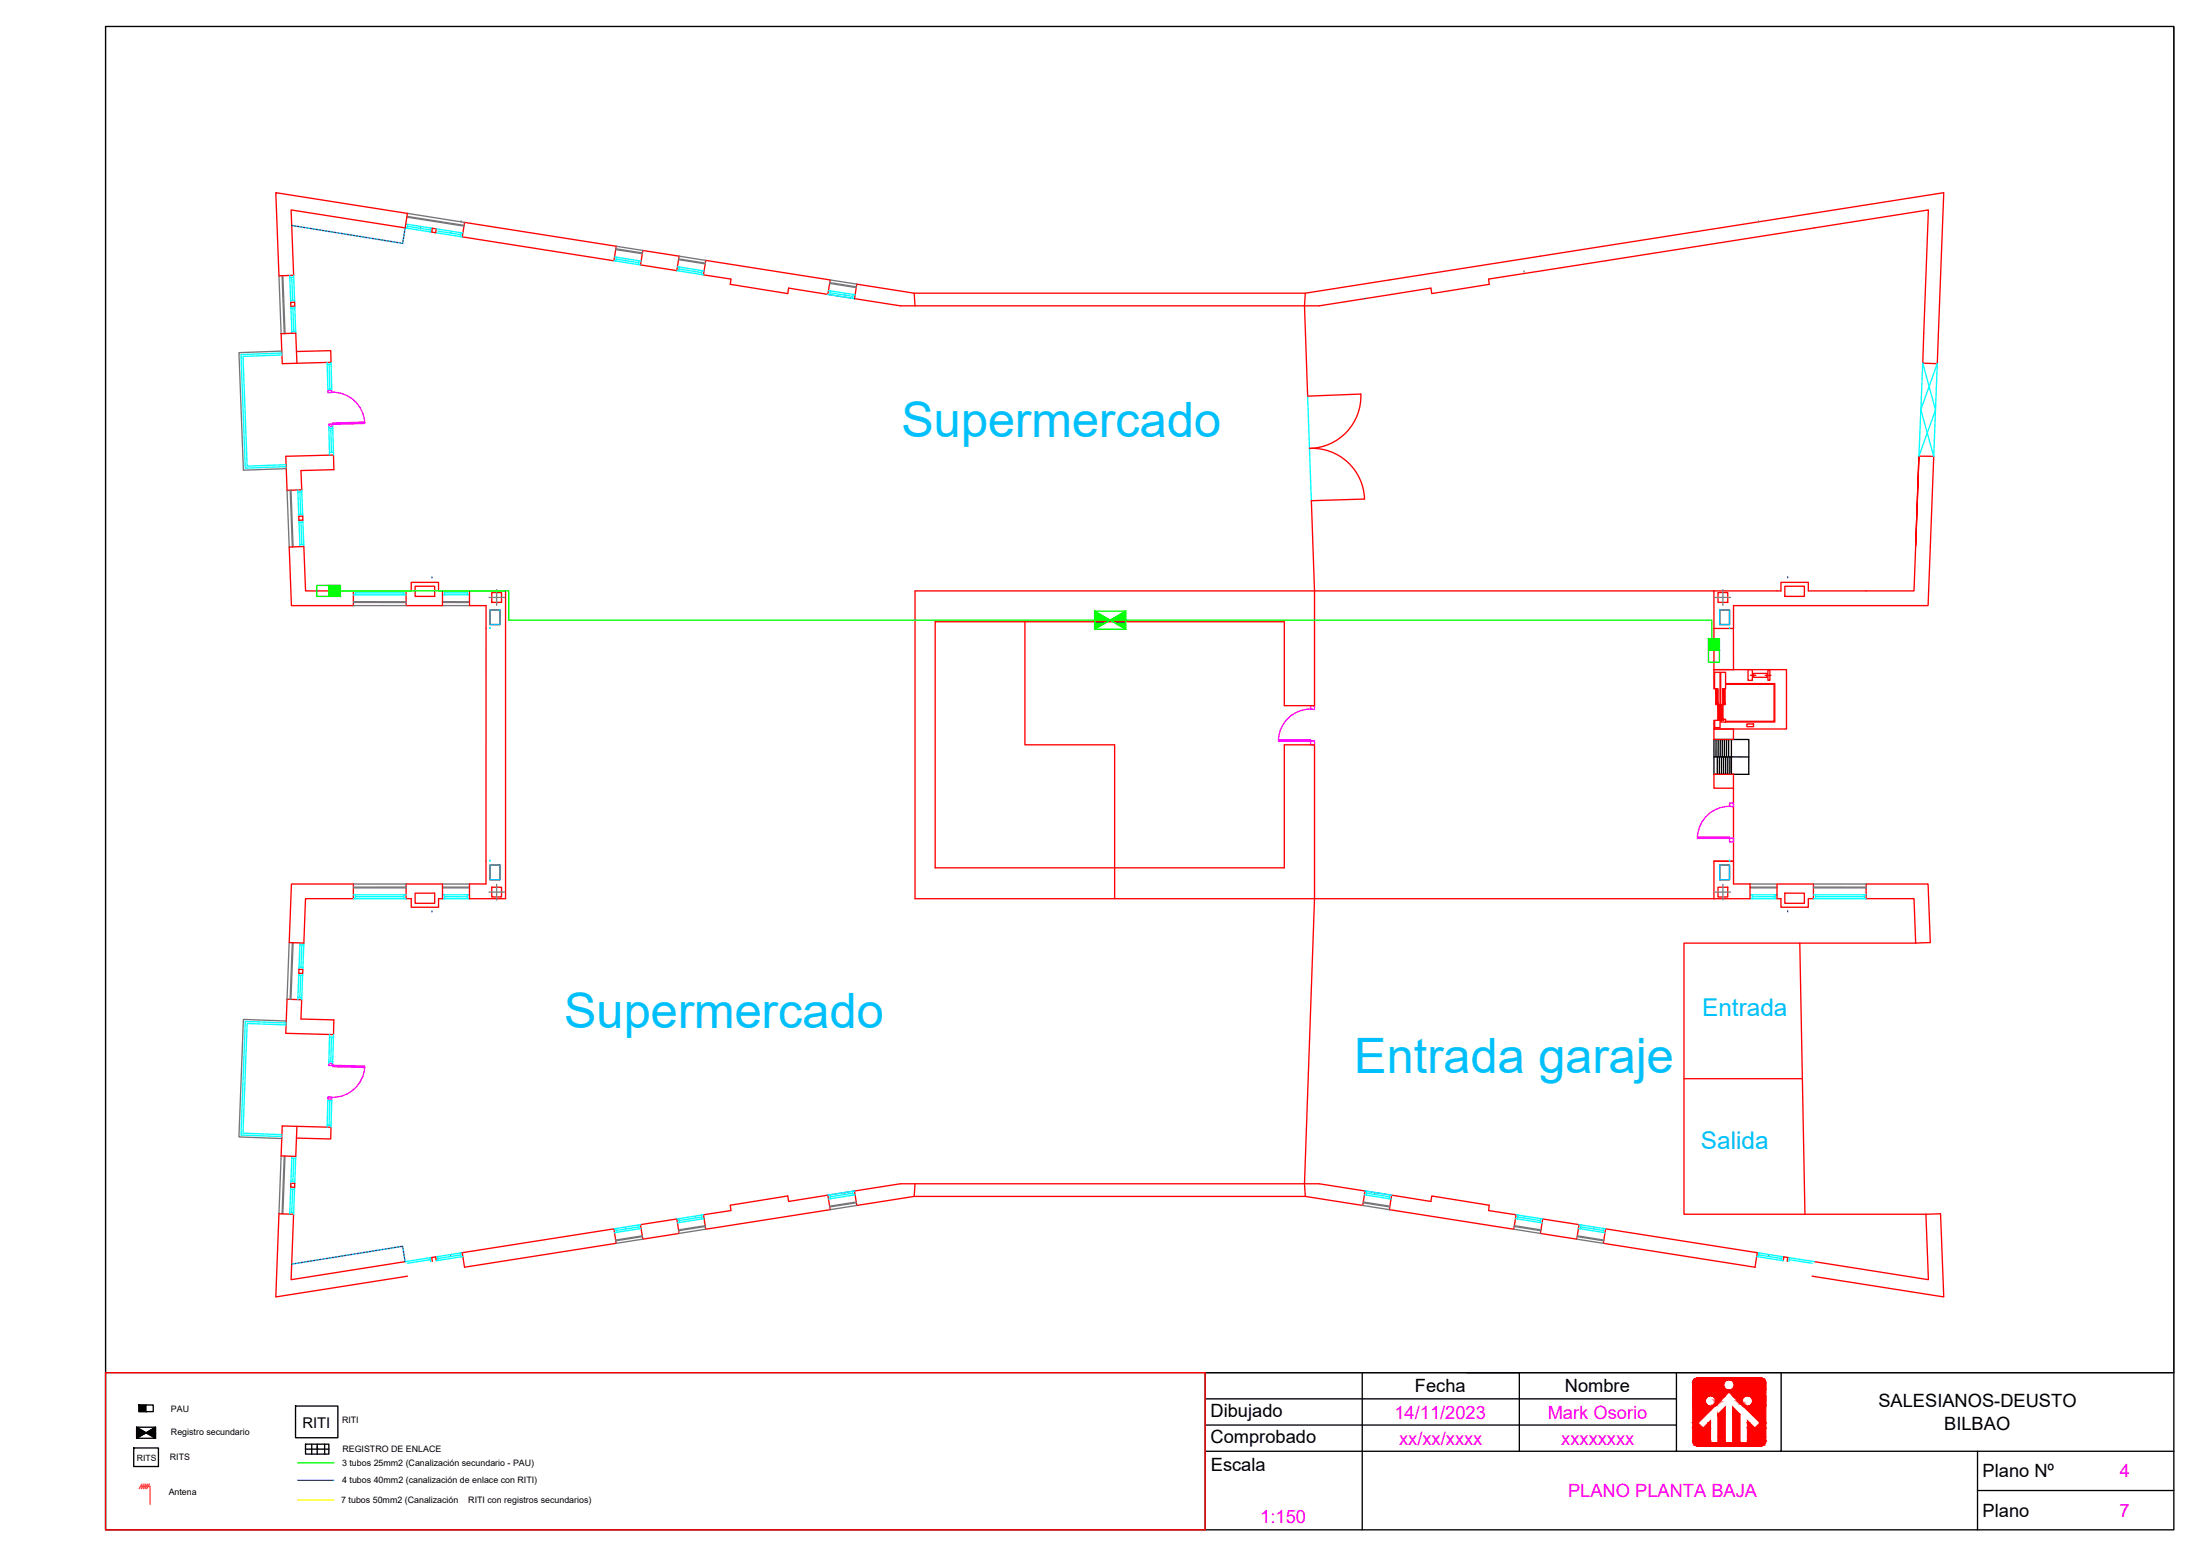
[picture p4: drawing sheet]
<svg xmlns="http://www.w3.org/2000/svg" width="420mm" height="297mm" viewBox="0 0 420 297" stroke-linecap="round" stroke-linejoin="round" font-family="sans-serif">
<!-- layer: edificio 2|Telecomunicaciones -->
<g fill="#0f0" stroke="#0f0" stroke-width=".19">
<path d="M209 116.6l3 1.8h-3z"/>
<path d="M212 118.4l3-1.8v1.8z"/>
<path d="M209 118.7h2.5l-2.5 1.4z"/>
<path d="M212 118.4h3v.3z"/>
<path d="M212 118.4l.5 .3h2.5zM212.5 118.7h2.5v1.4z"/>
<path d="M209 118.4l2.5 .3 .5-.3zM209 118.4l2.5 .3h-2.5z"/>
<path d="M62.7 111.8l2.3 2.1v-2.1zM62.7 111.8l2.3 2.1h-2.3z"/>
<path d="M326.3 121.9l2.1 2.3v-2.3zM326.3 121.9l2.1 2.3h-2.1z"/>
</g>
<!-- layer: edificio 2|1. MURO -->
<g fill="none" stroke="#f00" stroke-width=".25">
<path d="M52.7 36.8l25.1 3.9-.4 2.8-21.8-3.4 .5 12.5-2.8 .1zM55.5 57.7h.8v.7l-.7 .1zM82.6 43.6l.7 .1-.1 .7-.7-.1zM88.7 42.4l29 4.6-.5 2.8-28.9-4.6zM122.8 47.8l6.9 1.1-.4 2.8-7-1.1zM134.8 49.7l23.7 3.7-.4 2.8-7.5-1.2-.1 1-11-1.7 .1-1-5.3-.8zM174.6 56h74.7M174.8 58.4l-.2-2.4-11-1.8-.4 2.8 8.7 1.4h80l21.4-3.4 .1 1 11-1.7-.1-1 84-13.2-1.1 29.2 2.8 .1 1.2-32.6-121.9 19.2-.2 2.4 .6 17.2M56.6 67.1l6.6-.2v2.3l-9.3 .2-.2-5.7 2.8-.1 .2 5.7M259.9 75.2a10 10 0 0 1-9.8 10.4 10 10 0 0 1 10.5 9.7l-10.2 .3 .6 17.2v21.9h-5.7v-16h-66.7v47h66.7v-23.5h5.7v29.4M259.9 75.2l-10.2 .4M57.1 98.6l.7-.1v.8h-.7z"/>
<path d="M57.6 93.5l-.1-3.7 6.3-.1-.1-2.8-9.1 .2 .2 6.5 2.8-.1M366.5 87.1l-.6 17.2 .6-17.2M366.5 87.1h2.8l-1.1 28.5h-37.1v4.4M55.2 104.4l2.8-.1 .4 8.5h9.1v2.8h-11.8zM78.5 111.2h5.3v1.6h.7v2.8h-6.9v-2.8h.9zM79.3 111.9h3.7v2h-3.7zM89.7 112.8h6.9v58.8h-6.9v-2.9h3.1v-53.1h-3.1zM93.6 116.4h1.9v2.8h-1.9zM195.7 118.7v23.5h17.2v29.4M327.3 120h3.7M327.3 112.8v15h3.8l-.1-7.8M328.4 116.4h1.9v2.8h-1.9z"/>
<path d="M340.9 111.9h3.7v2h-3.7zM365.9 104.3l-.4 8.5h-20.1v-1.6h-5.3v1.6h-165.3v58.8h76.2M327.3 139.2h3.8v2h-3.8zM331.1 150.5h-3.8v-2.7h3.8v20.9h3.1v2.9h-83.2M55.7 168.8h11.8v2.8h-9.2l-.3 8.4-2.8-.1zM77.6 168.8h6.9v2.8h-.7v1.6h-5.3v-1.6h-.9zM79.3 170.5h3.7v1.9h-3.7zM93.6 165.1h1.9v2.8h-1.9zM251 171.6l-1.9 54.4 .2 2.4 11 1.7 .4-2.7-8.8-1.4h-80l-8.7 1.4 .4 2.7 11-1.7 .2-2.4M328.4 165.1h1.9v2.8h-1.9zM331 164.4h-3.7v7.2M339.4 168.8h6.9v2.8h-.9v1.6h-5.3v-1.6h-.7z"/>
<path d="M340.9 170.5h3.7v1.9h-3.7zM356.4 168.8h11.8l.4 11.1-2.7 .1-.4-8.4h-9.1zM54.8 190.8l2.8 .1-.1 3.6 6.3 .2-.1 2.8-9.1-.2zM57.1 185l.7 .1v.7h-.7zM343.7 180l1 51.8M365.9 180h-44.3v51.8h46.2M56.7 215l-.2 5.8-2.8-.1 .2-5.8 9.3 .3v2.2l-6.6-.1M321.6 205.9h22.6M55.6 225.9h.7v.8l-.8-.1zM88.3 239.1l28.9-4.5 .5 2.7-29 4.6zM122.3 233.8l7-1.1 .4 2.8-6.9 1.1zM134.3 231.9l5.3-.8-.1-1 10.9-1.8 .2 1.1 7.5-1.2 .4 2.7-23.7 3.8z"/>
<path d="M174.6 228.4h74.7M265.3 230.9l.5-2.7 7.5 1.2 .1-1.1 11 1.8-.1 1 5.2 .8-.4 2.8-23.8-3.8M294.6 232.7l7 1.1-.5 2.8-6.9-1.1zM306.6 234.6l29 4.5-.4 2.8-29-4.6zM367.8 231.8l2.8-.1 .6 15.9-25.1-4M367.8 231.8l.5 12.5-21.8-3.4M77.4 240.9l-21.8 3.4 .5-12.5-2.8-.1-.6 15.9 25.1-4M83.3 240.7l-.1-.8-.7 .2 .1 .7M340.6 240.7l.1-.8 .7 .2-.1 .7"/>
</g>
<!-- layer: edificio 2|3. CARP -->
<g fill="none" stroke="#0ff" stroke-width=".25">
<path d="M55.3 52.6l.4 11M55.7 52.9l.2 4.4M55.9 58.8l.2 4.4M56.1 52.6l.2 5.1M56.1 52.9l-.8 .1M56.3 57.3l-.8 .1M56.3 58.4l.2 5.2M56.3 58.8l-.7 .1M77.4 43.5l5.1 .8M77.5 42.8l5.1 .8M77.8 43.2l4.4 .7M77.9 42.8l-.2 .8"/>
<path d="M82.2 43.5l-.1 .8M83.2 44.4l5.1 .8M83.3 43.7l5.1 .8M83.6 44.1l4.4 .7M88.1 44.4l-.2 .8M117.2 49.8l5.1 .8M117.4 49l5 .8M117.7 49.5l4.3 .7M117.7 49.1l-.1 .7M122.1 49.8l-.2 .7M129.3 51.7l5 .8M129.4 50.9l5.1 .8"/>
<path d="M129.7 51.3l4.3 .7M129.8 51l-.2 .7M134.1 51.7l-.1 .7M158.1 56.2l5.1 .8M158.2 55.5l5.1 .8M158.5 55.9l4.4 .7M158.6 55.5l-.1 .8M162.9 56.2l-.1 .7M53.8 67.4l-7.8 .3 .8 21.7 7.9-.3M53.8 67.8l-7.4 .2 .8 21 7.4-.3M56.5 63.2l-.8 .1M62.5 69.2l.1 5.8"/>
<path d="M62.9 69.6l.1 4.7M63.2 69.2l.2 5.8M63.2 69.5l-.7 .1M63.4 74.3h-.8M249.7 75.6l.7 20M56.9 93.5l.2 5.1M57.1 99.3l.2 5.1M57.3 93.9l.1 4.3M57.5 99.7l.1 4.3M57.6 93.5l.2 5M57.6 93.9h-.7M57.8 98.2h-.7"/>
<path d="M57.8 99.3l.2 5M57.9 99.7h-.8M62.8 81.4l.1 5.5M63.2 81.7l.1 4.7M63.5 81.4l.2 5.5M63.6 81.7l-.8 .1M63.7 86.4h-.8M58 104h-.7M67.5 113.6h10.1M67.5 112.8h10.1M67.9 113.2h9.2M67.9 112.8v.8"/>
<path d="M77.1 112.8v.7M84.5 112.8h5.2M84.9 112.8v.8M84.9 113.2h4.3M89.2 112.8v.7M89.7 113.5l-5.2 .1M93.6 120h.1M330.3 120h.1M67.5 170.8h10.1M67.5 171.6h10.1M67.9 171.2h9.2M67.9 170.8v.8"/>
<path d="M77.1 170.8v.8M84.5 170.8h5.2M84.5 171.6h5.2M84.9 170.8v.8M84.9 171.2h4.3M89.2 170.8v.8M93.6 164.4h.1M330.3 164.4h.1M334.2 170.8h5.2M334.2 171.6h5.2M334.7 170.8v.8M339 170.8v.8"/>
<path d="M339 171.2h-4.3M346.3 170.8h10.1M346.3 171.6h10.1M346.8 171.2h9.2M346.8 170.8v.8M356 170.8v.8M54.6 195.7l-7.4-.3-.8 20.9 7.4 .3M54.7 195.3l-7.9-.3-.8 21.7 7.8 .3M56.9 190.5h.7M57.1 186.2h.7M57.1 185.8l-.2 5M57.1 184.7h.7"/>
<path d="M57.3 180.4h.7M57.3 180l-.2 5M57.4 186.2l-.1 4.3M57.6 180.4l-.1 4.3M57.8 185.8l-.2 5.1M58 180l-.2 5.1M62.9 198h.8M62.9 197.5l-.1 5.5M63.3 198l-.1 4.6M63.7 197.5l-.2 5.5M62.5 214.8h.7M62.6 210.1h.8"/>
<path d="M62.6 209.4l-.1 5.8M62.8 202.6h.8M63 210.1l-.1 4.7M63.4 209.4l-.2 5.8M55.3 231.4h.8M55.5 227h.8M55.6 225.5h.7M55.7 221.1h.8M55.7 220.7l-.4 11.1M55.9 227l-.2 4.4M56.1 221.1l-.2 4.4M56.3 226.7l-.2 5.1"/>
<path d="M56.5 220.8l-.2 5.1M83.6 239.9l.1 .7M87.9 239.2l.2 .7M88 239.6l-4.4 .6M88.3 239.1l-5.1 .8M88.4 239.9l-5.1 .8M117.6 234.5l.1 .8M121.9 233.8l.2 .8M122 234.2l-4.3 .7M122.3 233.8l-5.1 .8M122.4 234.5l-5 .8M129.6 232.6l.2 .8"/>
<path d="M134 232l.1 .7M134 232.3l-4.3 .7M134.3 231.9l-5 .8M134.5 232.6l-5.1 .8M158.5 228.1l.1 .7M162.8 227.4l.1 .8M162.9 227.8l-4.4 .7M163.2 227.4l-5.1 .8M163.3 228.1l-5.1 .8M260.6 228.1l5.1 .8M260.7 227.4l5.1 .8M261 227.8l4.3 .7"/>
<path d="M261.1 227.4l-.2 .8M265.4 228.1l-.1 .7M289.4 232.6l5.1 .8M289.5 231.9l5.1 .8M289.8 232.3l4.4 .7M289.9 232l-.1 .7M294.3 232.6l-.2 .8M301.4 234.5l5.1 .8M301.6 233.8l5 .8M301.9 234.2l4.3 .7M302 233.8l-.2 .8M306.3 234.5l-.1 .8"/>
<path d="M335.5 239.9l5.1 .8M335.6 239.1l5.1 .8M335.9 239.6l4.4 .6M335.9 239.2l-.1 .7M340.3 239.9l-.1 .7M82.1 240.1l.1 .7M82.2 240.5l-4.4 .7M82.5 240l-5.1 .9M341.4 240l5.1 .9M341.7 240.5l4.4 .7M341.8 240.1l-.1 .7"/>
</g>
<!-- layer: Localizacion -->
<g fill="#f00" stroke="#f00" stroke-width=".19">
<path d="M329 131.5l.4 3v-3zM329 131.5l.4 3h-.4z"/>
<path d="M327.7 131.5l.4 3v-3zM327.7 131.5l.4 3h-.4z"/>
<path d="M328.6 134.5l.4 2.8v-2.8zM328.6 134.5l.4 2.8h-.4z"/>
<path d="M328.6 137.3l.4 .2v-.2zM328.6 137.3l.4 .2h-.4z"/>
<path d="M328.1 134.5l.4 3v-3zM328.1 134.5l.4 3h-.4z"/>
</g>
<g fill="none" stroke="#f00" stroke-width=".25">
<path d="M327.3 131.5v-3.7h13.9v11.4h-13.9v-1.7M327.5 137.5h1v1.4h-1zM327.7 131.5h.4v3h-.4zM327.7 131.5h-.3v-3.2h1.1v6.2M328.1 134.5h.4v3h-.4zM328.6 134.5h.4v3h-.4zM328.6 137.5h.4v-.2h.6v.5h-1zM329 131.5h.4v3h-.4zM329.4 131.5h.2v-3.2h-1v6.2M329.6 130.6h9.2v7.1h-9.2M329.6 130.5h9.4v7.3h-9.4M333.6 138.2h1.3v.5h-1.3z"/>
<path d="M333.8 127.8h.9v2.1h-.9zM334.3 128.9h1M334.9 128.6h2.6v.7h-2.6zM337.1 128.9h1.1M337.6 127.8h.4v2.1h-.4zM20.2 262.1h210v29.9h-210z"/>
</g>
<!-- layer: edificio 2|Escaleras y ascensor -->
<g fill="none" stroke="#000" stroke-width=".25">
<path d="M327.3 141.2h6.7v6.6h-6.7zM327.3 144.5h3.4v3.3M327.7 141.2v3.3M328 144.5v3.3M328.1 141.2v3.3M328.4 144.5v3.3M328.5 141.2v3.3M328.8 144.5v3.3M328.9 141.2v3.3M329.2 144.5v3.3M329.3 141.2v3.3M329.6 144.5v3.3"/>
<path d="M329.7 141.2v3.3M330 144.5v3.3M330.1 141.2v3.3M330.4 144.5v3.3M330.7 141.2v3.3h3.3"/>
</g>
<g fill="none" stroke="#767676" stroke-width=".25">
<path d="M53.3 52.7l.4 11M53.9 52.6l.4 11.1M54 52.6l.4 11.1M77.7 41.5l10.9 1.7M77.7 41.3l10.9 1.7M77.8 40.7l10.9 1.8M80.3 43.7h.1M86.1 44.6h.1M88.1 42.4h.1M117.6 47.6l5.1 .8M117.6 47.5l5.1 .8M117.7 47l5.1 .8"/>
<path d="M119.5 49.8h.1M129.6 49.6l5.1 .8M129.6 49.4l5.1 .8M129.7 48.9l5.1 .8M132.8 51.9h.1M158.1 56.2l5.1 .8M158.4 54.1l5.1 .8M158.5 54l5 .8M158.5 53.4l5.1 .8M161.4 56.4h.1M291.1 51.9h.1M335.8 42.4h.1"/>
<path d="M53.8 67l-8.2 .3 .9 22.5 8.2-.3M54.8 93.6l.4 10.8M55.4 93.6l.4 10.8M55.6 93.6l.4 10.8M67.5 115.6h10.1M67.5 115h10.1M67.5 114.9h10.1M84.5 115.6h5.2M84.5 115h5.2M84.5 114.9h5.2M55.2 179.9l-.4 10.9M55.8 180l-.4 10.8"/>
<path d="M56 180l-.4 10.8M67.5 168.8h10.1M67.5 169.5h10.1M77.6 169.3l-10.1 .1M84.5 168.8h5.2M84.5 169.4h5.2M84.5 169.5h5.2M334.2 168.8h5.2M334.2 169.4h5.2M334.2 169.5h5.2M346.3 168.8h10.1M346.3 169.3l10.1 .1"/>
<path d="M346.3 169.5h10.1M54.7 194.9l-8.2-.3-.9 22.4 8.2 .3M53.7 220.7l-.4 11M54.3 220.7l-.4 11M54.4 220.7l-.4 11M86.1 239.8h.1M119.5 234.5h.1M122.7 235.9l-5.1 .8M122.7 236.1l-5.1 .8M122.8 236.6l-5.1 .7M132.8 232.4h.1M134.7 234l-5.1 .8"/>
<path d="M134.7 234.1l-5.1 .8M134.8 234.7l-5.1 .8M161.4 228h.1M163.2 227.4l-5.1 .8M163.5 229.5l-5.1 .8M163.5 229.6l-5 .8M163.6 230.1l-5.1 .8M260.3 230.1l5 .8M260.3 229.6l5.1 .8M260.4 229.5l5 .8M260.7 227.4l5.1 .8M262.5 228h.1"/>
<path d="M289.1 234.7l5.1 .8M289.2 234.1l5.1 .8M289.2 234l5.1 .8M291.1 232.4h.1M301.1 236.6l5.1 .7M301.2 236.1l5.1 .8M301.2 235.9l5.1 .8M304.4 234.5h.1M337.8 239.8h.1"/>
</g>
<!-- layer: edificio 2|1. MURO MODIF -->
<path d="M93.9 113.1h1.9v1.9h-1.9zM328.1 113.1h1.9v1.9h-1.9zM93.9 169.4h1.9v1.8h-1.9zM328.1 169.4h1.9v1.8h-1.9z" fill="none" stroke="#f00" stroke-width=".25"/>
<!-- layer: edificio 2|4.1 ESTR REFORMADO -->
<path d="M93.4 114.1h3M94.8 112.6v3M327.5 114.1h3M329 112.6v3M93.4 170.3h3M94.8 168.8v3M327.5 170.3h3M329 168.8v3" fill="none" stroke="#808080" stroke-width=".25"/>
<!-- layer: edificio 2|12. MOB ASEOS+COCINAS -->
<path d="M82.5 110.3h.1M341.4 110.3h.1M82.5 174.1h.1M341.4 174.1h.1" fill="none" stroke="#00f" stroke-width=".25"/>
<!-- layer: edificio 2|1. ESTR - CUBIERTA -->
<path d="M93.6 116.4h1.9v2.8h-1.9zM328.4 116.4h1.9v2.8h-1.9zM93.6 165.1h1.9v2.8h-1.9zM328.4 165.1h1.9v2.8h-1.9z" fill="none" stroke="#003fff" stroke-width=".25"/>
<!-- layer: edificio 2|12. MOBILIARIO -->
<path d="M55.7 43l21.2 3.5 .5-3M163.2 57h.1M260.7 57h.1M163.2 227.4h.1M260.7 227.4h.1M77.4 240.9l-.5-3-21.2 3.4" fill="none" stroke="#00f" stroke-width=".25"/>
<!-- layer: edificio 2|3. CARP -->
<path d="M62.6 74.5h.8v.4l-.8 .1zM63.4 74.9a6.1 6.1 0 0 1 6.2 5.7M62.8 80.9l.7 .1v.4h-.7zM63.5 80.7l6.1-.1 .1 .2-6.2 .2zM62.6 209.4l.8 .1v.3h-.8zM62.8 203h.7v.4h-.7zM63.5 203.4l6.1 .1v.3l-6.1-.2zM69.6 203.8a6.1 6.1 0 0 1-6.2 5.7" fill="none" stroke="#f0f" stroke-width=".25"/>
<!-- layer: edificio 2|3. CARPINTERIA -->
<path d="M250.3 135.4a6.1 6.1 0 0 0-6.1 5.8M250.3 134.7h.7v.7h-.7zM244.2 141.2h6.1v.3h-6.1zM250.3 141.5l.7-.1v.8h-.7zM324.2 159.8h6.1v.2h-6.1zM330.3 153.9a6.1 6.1 0 0 0-6.1 5.9M330.3 153.3h.8v.7l-.8-.1zM330.3 160h.8v.7h-.8z" fill="none" stroke="#f0f" stroke-width=".25"/>
<path d="M367.2 69.3l2.4 9-3.1 8.8zM370 69.4l-.7 17.7-2.5-8.9z" fill="none" stroke="#0ff" stroke-width=".25"/>
<!-- layer: edificio 2|Telecomunicaciones -->
<path d="M60.5 111.8h4.5v2.1h-4.5zM65 112.8h32.1v5.6h111.9M209 116.6v3.5h6v-3.5h-6l6 3.5M215 118.4h112v3.5M215 116.6l-6 3.5M326.3 121.9h2.1v4.5h-2.1zM56.9 279.2h6.9" fill="none" stroke="#0f0" stroke-width=".25"/>
<!-- layer: edificio 2|LEYENDA -->
<g fill="#000" stroke="#000" stroke-width=".19">
<path d="M26.1 272.5l1.8 1h-1.8zM26.1 273.7h1.5l-1.5 .9zM27.9 273.5h1.8v.2zM27.9 273.5l1.8-1v1z"/>
<path d="M26.5 268.2l1.4 1.3v-1.3zM26.5 268.2l1.4 1.3h-1.4z"/>
<path d="M27.9 273.5l.3 .2h1.5zM28.2 273.7h1.5v.9z"/>
<path d="M26.1 273.5l1.5 .2 .3-.2zM26.1 273.5l1.5 .2h-1.5z"/>
</g>
<path d="M25.5 276.4h4.8v3.6h-4.8zM26.1 272.5v2.1h3.6v-2.1h-3.6l3.6 2.1M26.5 268.2h2.8v1.3h-2.8zM29.7 272.5l-3.6 2.1M56.4 268.4h8.1v6.1h-8.1zM58.3 275.7h4.5v1.9h-4.5zM58.3 276.6h4.5M59.5 275.7v1.9M60.6 275.7v1.9M62 275.7v1.9" fill="none" stroke="#000" stroke-width=".25"/>
<!-- layer: edificio 2|CABLE DE ENLACE A RITI -->
<path d="M56.9 282.6h6.9" fill="none" stroke="#00f" stroke-width=".25"/>
<!-- layer: edificio 2|CABLE DE REGISTROS SECUNDARIOS -->
<path d="M56.9 286.3h6.9" fill="none" stroke="#ff0" stroke-width=".25"/>
<!-- layer: edificio 2|Antena -->
<path d="M26.8 283.7h1.9v3.5M27.1 283.3l-.5 .9M27.5 283.3l-.5 .9M27.9 283.3l-.5 .9M28.2 283.3l-.5 .9M28.5 283.3l-.5 .9" fill="none" stroke="#ff7f00" stroke-width=".25"/>
<!-- layer: 0 -->
<path d="M20.2 5.1h395v257h-395z" fill="none" stroke="#000" stroke-width=".19"/>
<!-- layer: 1c16cajetinA3MARKOSORIO|Cajetin -->
<path d="M20.2 5.1h395v286.9h-395zM230.2 277h60M230.2 272h90M230.2 267h90M260.2 262.1v29.9M280.2 262.1h135M290.2 277v-14.9h-60v29.9M320.2 262.1v14.9h-30M340.2 262.1v14.9h-20M340.2 277h75" fill="none" stroke="#000" stroke-width=".25"/>
<!-- layer: 1c16cajetinA3MARKOSORIO|Logo_SD -->
<g fill="#f00" stroke="#f00" stroke-width=".19">
<path d="M329.5 268.5v1.5h-1.4z"/>
<path d="M330.9 268.5l1.4 1.5h-1.4z"/>
<path d="M326.2 271.6l.5-.4v.4z"/>
<path d="M333.7 271.2l.5 .4h-.5z"/>
<path d="M324.3 263l12.1 .1zM324.1 263.1h12.3z"/>
<path d="M324.1 263.1h12.5zM323.9 263.1h12.7z"/>
<path d="M323.9 263.1l12.9 .1zM323.8 263.2h13z"/>
<path d="M323.8 263.2l13.1 .1zM323.6 263.3h13.3z"/>
<path d="M323.6 263.3l13.4 .1-.1-.1zM323.6 263.3l13.4 .1h-13.5z"/>
<path d="M330.3 263.4h6.7zM330.3 263.4h6.7z"/>
<path d="M323.5 263.4h6.6zM323.5 263.4h6.6z"/>
<path d="M330.3 263.4h6.7zM330.3 263.4h6.7z"/>
<path d="M323.5 263.4h6.6zM323.5 263.4h6.4z"/>
<path d="M330.5 263.4l6.6 .1zM330.5 263.4l6.6 .1z"/>
<path d="M323.5 263.4h6.4zM323.5 263.4l6.3 .1z"/>
<path d="M330.6 263.5h6.5zM330.6 263.5h6.5z"/>
<path d="M323.4 263.5h6.4zM323.4 263.5h6.3z"/>
<path d="M330.7 263.5l6.4 .1zM330.7 263.5l6.4 .1z"/>
<path d="M323.4 263.5h6.3zM323.4 263.5l6.2 .1z"/>
<path d="M330.8 263.6l6.4 .1-.1-.1zM330.8 263.6l6.4 .1h-6.3z"/>
<path d="M323.4 263.6l6.1 .1 .1-.1zM323.4 263.6l6.1 .1h-6.2z"/>
<path d="M330.9 263.7h6.3zM330.9 263.7h6.3z"/>
<path d="M323.3 263.7h6.2zM323.3 263.7h6.2z"/>
<path d="M330.9 263.7l6.3 .2v-.2zM330.9 263.7l6.3 .2h-6.2z"/>
<path d="M323.3 263.7l6.1 .2 .1-.2zM323.3 263.7l6.1 .2h-6.1z"/>
<path d="M331 263.9h6.2zM331 263.9h6.2z"/>
<path d="M323.3 263.9h6.1zM323.3 263.9h6.1z"/>
<path d="M331 263.9l6.3 .1-.1-.1zM331 263.9l6.3 .1h-6.2z"/>
<path d="M323.3 263.9l6 .1 .1-.1zM323.3 263.9l6 .1h-6z"/>
<path d="M331.1 264h6.2zM331.1 264h6.2z"/>
<path d="M323.3 264h6zM323.3 264h6z"/>
<path d="M331.1 264l6.2 .2v-.2zM331.1 264l6.2 .2h-6.1z"/>
<path d="M323.3 264l5.9 .2 .1-.2zM323.3 264l5.9 .2h-5.9z"/>
<path d="M331.2 264.2l6.1 .2v-.2zM331.2 264.2l6.1 .2h-6.1z"/>
<path d="M323.3 264.2l5.9 .2v-.2zM323.3 264.2l5.9 .2h-5.9z"/>
<path d="M331.2 264.4l6.1 .2v-.2zM331.2 264.4l6.1 .2h-6.1z"/>
<path d="M323.3 264.4l5.9 .2v-.2zM323.3 264.4l5.9 .2h-5.9z"/>
<path d="M331.2 264.6l6.1 .1v-.1zM331.2 264.6l6.1 .1h-6.2z"/>
<path d="M323.3 264.6l6 .1-.1-.1zM323.3 264.6l6 .1h-6z"/>
<path d="M331.1 264.7l6.2 .2v-.2zM331.1 264.7l6.2 .2h-6.3z"/>
<path d="M323.3 264.7l6.1 .2-.1-.2zM323.3 264.7l6.1 .2h-6.1z"/>
<path d="M331 264.9l6.3 .1v-.1zM331 264.9l6.3 .1h-6.4z"/>
<path d="M323.3 264.9l6.2 .1-.1-.1zM323.3 264.9l6.2 .1h-6.2z"/>
<path d="M330.9 265l6.4 .2v-.2zM330.8 265.2l.1-.2 6.4 .2z"/>
<path d="M323.3 265l6.3 .2-.1-.2zM323.3 265l6.3 .2h-6.3z"/>
<path d="M330.8 265.2l6.5 .1zM330.6 265.3h6.7z"/>
<path d="M323.3 265.2l6.5 .1zM323.3 265.2l6.5 .1z"/>
<path d="M330.6 265.3h6.7zM330.5 265.3h6.8z"/>
<path d="M323.3 265.3h6.6zM323.3 265.3h6.6z"/>
<path d="M330.5 265.3l6.8 .1zM330.3 265.4h7z"/>
<path d="M323.3 265.3l6.8 .1zM323.3 265.3l6.8 .1z"/>
<path d="M323.3 265.4l14 .4v-.4zM323.3 265.4l14 .4h-14z"/>
<path d="M330.2 265.8l7.1 .7v-.7zM330.2 265.8l7.1 .7h-6.4z"/>
<path d="M323.3 265.8l6.2 .7 .7-.7zM323.3 265.8l6.2 .7h-6.2z"/>
<path d="M333.8 266.5h3.5zM333.8 266.5h3.5z"/>
<path d="M330.9 266.5h2.7zM330.9 266.5h2.5z"/>
<path d="M326.8 266.5h2.7zM326.8 266.5h2.7z"/>
<path d="M323.3 266.5h3.3zM323.3 266.5h3.1z"/>
<path d="M334 266.5l3.3 .1zM334 266.5l3.3 .1z"/>
<path d="M331 266.5h2.4zM331 266.5l2.3 .1z"/>
<path d="M327 266.5h2.5zM327 266.5l2.4 .1z"/>
<path d="M323.3 266.5h3.1zM323.3 266.5l3 .1z"/>
<path d="M334.1 266.6l3.2 .1zM334.1 266.6l3.2 .1z"/>
<path d="M331 266.6h2.3zM331 266.6l2.1 .1z"/>
<path d="M327.1 266.6h2.3zM327.1 266.6l2.2 .1z"/>
<path d="M323.3 266.6h3zM323.3 266.6l2.8 .1z"/>
<path d="M334.3 266.7l3 .1v-.1zM334.3 266.7l3 .1h-2.9z"/>
<path d="M331.1 266.7l1.9 .1 .1-.1zM331.1 266.7l1.9 .1h-1.8z"/>
<path d="M327.3 266.7l1.9 .1 .1-.1zM327.3 266.7l1.9 .1h-1.8z"/>
<path d="M323.3 266.7l2.7 .1 .1-.1zM323.3 266.7l2.7 .1h-2.7z"/>
<path d="M334.4 266.8l2.9 .1v-.1zM334.4 266.8l2.9 .1h-2.8z"/>
<path d="M331.2 266.8l1.7 .1 .1-.1zM331.2 266.8l1.7 .1h-1.5z"/>
<path d="M327.4 266.8l1.6 .1 .2-.1zM327.4 266.8l1.6 .1h-1.5z"/>
<path d="M323.3 266.8l2.6 .1 .1-.1zM323.3 266.8l2.6 .1h-2.6z"/>
<path d="M334.5 266.9l2.8 .2v-.2zM334.5 266.9l2.8 .2h-2.7z"/>
<path d="M331.4 266.9l1.4 .2 .1-.2zM331.4 266.9l1.4 .2h-1.3z"/>
<path d="M327.5 266.9l1.4 .2 .1-.2zM327.5 266.9l1.4 .2h-1.3z"/>
<path d="M323.3 266.9l2.5 .2 .1-.2zM323.3 266.9l2.5 .2h-2.5z"/>
<path d="M334.6 267.1l2.7 .2v-.2zM334.6 267.1l2.7 .2h-2.6z"/>
<path d="M331.5 267.1l1.2 .2 .1-.2zM331.5 267.1l1.2 .2h-1z"/>
<path d="M327.6 267.1l1.1 .2 .2-.2zM327.6 267.1l1.1 .2h-1z"/>
<path d="M323.3 267.1l2.4 .2 .1-.2zM323.3 267.1l2.4 .2h-2.4z"/>
<path d="M334.7 267.3l2.6 .1v-.1zM334.7 267.3l2.6 .1h-2.6z"/>
<path d="M331.7 267.3l1 .1v-.1zM331.7 267.3l1 .1h-.8z"/>
<path d="M327.7 267.3l.8 .1 .2-.1zM327.7 267.3l.8 .1h-.8z"/>
<path d="M323.3 267.3l2.4 .1v-.1zM323.3 267.3l2.4 .1h-2.4z"/>
<path d="M334.7 267.4l2.6 .2v-.2zM334.7 267.4l2.6 .2h-2.6z"/>
<path d="M331.9 267.4l.8 .2v-.2zM331.9 267.4l.8 .2h-.6z"/>
<path d="M327.7 267.4l.6 .2 .2-.2zM327.7 267.4l.6 .2h-.6z"/>
<path d="M323.3 267.4l2.4 .2v-.2zM323.3 267.4l2.4 .2h-2.4z"/>
<path d="M334.7 267.6l2.6 .2v-.2zM334.7 267.6l2.6 .2h-2.7z"/>
<path d="M332.1 267.6l.7 .2-.1-.2zM332.1 267.6l.7 .2h-.5z"/>
<path d="M327.7 267.6l.5 .2 .1-.2zM327.7 267.6l.5 .2h-.6z"/>
<path d="M323.3 267.6l2.5 .2-.1-.2zM323.3 267.6l2.5 .2h-2.5z"/>
<path d="M334.6 267.8l2.7 .2v-.2zM334.6 267.8l2.7 .2h-2.8z"/>
<path d="M332.3 267.8l.6 .2-.1-.2zM332.3 267.8l.6 .2h-.5z"/>
<path d="M327.6 267.8l.4 .2 .2-.2zM327.6 267.8l.4 .2h-.5z"/>
<path d="M323.3 267.8l2.6 .2-.1-.2zM323.3 267.8l2.6 .2h-2.6z"/>
<path d="M334.5 268l2.8 .1v-.1zM334.5 268l2.8 .1h-2.9z"/>
<path d="M332.4 268l.6 .1-.1-.1zM332.4 268l.6 .1h-.4z"/>
<path d="M327.5 268l.4 .1 .1-.1zM327.5 268l.4 .1h-.5z"/>
<path d="M323.3 268l2.7 .1-.1-.1zM323.3 268l2.7 .1h-2.7z"/>
<path d="M334.4 268.1l2.9 .1v-.1zM334.3 268.2l.1-.1 2.9 .1z"/>
<path d="M332.6 268.1l.5 .1zM332.6 268.1l.5 .1z"/>
<path d="M327.4 268.1l.3 .1 .2-.1zM327.3 268.2l.1-.1 .3 .1z"/>
<path d="M323.3 268.1l2.8 .1-.1-.1zM323.3 268.1l2.8 .1h-2.8z"/>
<path d="M334.3 268.2l3 .1zM334.1 268.3h3.2z"/>
<path d="M332.7 268.2l.6 .1zM332.7 268.2l.6 .1z"/>
<path d="M327.3 268.2h.4zM327.1 268.3h.5z"/>
<path d="M323.3 268.2l3 .1zM323.3 268.2l3 .1z"/>
<path d="M334.1 268.3l3.2 .1zM334 268.4h3.3z"/>
<path d="M332.8 268.3l.6 .1zM332.8 268.3l.6 .1z"/>
<path d="M327.1 268.3h.5zM327 268.4h.6z"/>
<path d="M323.3 268.3l3.1 .1zM323.3 268.3l3.1 .1z"/>
<path d="M334 268.4h3.3zM333.8 268.4h3.5z"/>
<path d="M332.9 268.4h.7zM332.9 268.4h.7z"/>
<path d="M327 268.4h.6zM326.8 268.4h.7z"/>
<path d="M323.3 268.4h3.3zM323.3 268.4h3.3z"/>
<path d="M332.9 268.4l4.4 3.2v-3.2zM332.9 268.4l4.4 3.2h-1.2z"/>
<path d="M336.1 271.6h1.2zM336.1 271.6h1.2z"/>
<path d="M333.7 271.6h.5zM333.7 271.6h.5z"/>
<path d="M326.2 271.6h.5zM326.2 271.6h.5z"/>
<path d="M323.3 268.4l1 3.2 3.2-3.2zM323.3 268.4l1 3.2h-1z"/>
<path d="M336.1 271.6l1.2 1v-1zM336.1 271.6l1.2 1h-2.2z"/>
<path d="M333.7 271.6l1.4 1-.9-1zM333.7 271.6l1.4 1h-1.4z"/>
<path d="M326.2 271.6l.5 1v-1zM326.2 271.6l.5 1h-1.4z"/>
<path d="M323.3 271.6l2 1-1-1zM323.3 271.6l2 1h-2z"/>
<path d="M333.7 272.6l3.6 2.4v-2.4zM333.7 272.6l3.6 2.4h-3.6z"/>
<path d="M323.3 272.6l3.4 2.4v-2.4zM323.3 272.6l3.4 2.4h-3.4z"/>
<path d="M333.7 275l3.5 .2 .1-.2zM333.7 275l3.5 .2h-3.5z"/>
<path d="M323.3 275l3.4 .2v-.2zM323.3 275l3.4 .2h-3.4z"/>
<path d="M333.7 275.2l3.5 .2v-.2zM333.7 275.2l3.5 .2h-3.5z"/>
<path d="M323.3 275.2l3.4 .2v-.2zM323.3 275.2l3.4 .2h-3.4z"/>
<path d="M330.9 270l1.4 5.5v-5.5zM330.9 270l1.4 5.5h-1.4z"/>
<path d="M328.1 270l1.4 5.5v-5.5zM328.1 270l1.4 5.5h-1.4z"/>
<path d="M333.7 275.4h3.5zM333.7 275.4l3.5 .1z"/>
<path d="M328.1 275.5h4.2zM328.1 275.5h4.2z"/>
<path d="M323.3 275.4l3.4 .1zM323.3 275.4l3.4 .1z"/>
<path d="M323.4 275.5h13.8zM323.4 275.5h13.7z"/>
<path d="M323.4 275.5l13.6 .2 .1-.2zM323.4 275.5l13.6 .2h-13.5z"/>
<path d="M323.5 275.7l13.4 .1 .1-.1zM323.5 275.7l13.4 .1h-13.3z"/>
<path d="M323.6 275.8l13.2 .1 .1-.1zM323.6 275.8l13.2 .1h-13z"/>
<path d="M323.8 275.9h13zM323.8 275.9l12.8 .1z"/>
<path d="M323.9 276h12.7zM323.9 276h12.5z"/>
<path d="M324.1 276h12.3zM324.1 276h12.2z"/>
</g>
<path d="M323.3 267.3h1.5M323.3 274.3h1.5M326.7 263v3.5M326.7 269.2h.1M327.7 267.3h1M328.1 274.3h1.4M330.9 274.3h.9M331.8 267.3h.1M333.7 263v3.5M333.7 269.2h.1M333.7 274.3h3.6M334.7 267.3h2.6" fill="none" stroke="#f00" stroke-width=".25"/>
<!-- layer: 1c16cajetinA3MARKOSORIO|Caj_Texto_Fijo -->
<path d="M377.7 277v15M377.7 284.5h37.5" fill="none" stroke="#000" stroke-width=".25"/>
<g font-size="9.3" fill="#00bfff">
<text x="172.2" y="83.4">Supermercado</text>
<text x="107.7" y="196.3">Supermercado</text>
<text x="258.6" y="204.9">Entrada garaje</text>
</g>
<g font-size="4.7" fill="#00bfff">
<text x="325.1" y="194">Entrada</text>
<text x="324.8" y="219.3">Salida</text>
</g>
<g font-size="3.5">
<text x="270.2" y="265.8">Fecha</text>
<text x="298.9" y="265.8">Nombre</text>
<text x="358.7" y="268.7">SALESIANOS-DEUSTO</text>
<text x="231.2" y="270.4">Dibujado</text>
<text x="231.2" y="275.5">Comprobado</text>
<text x="371.3" y="272.9">BILBAO</text>
<text x="231.2" y="280.8">Escala</text>
<text x="378.6" y="282">Plano Nº</text>
<text x="378.6" y="289.5">Plano</text>
</g>
<g font-size="3.5" fill="#f0f">
<text x="266.3" y="270.8">14/11/2023</text>
<text x="267.2" y="275.8">xx/xx/xxxx</text>
<text x="295.6" y="270.8">Mark Osorio</text>
<text x="298.2" y="275.8">xxxxxxxx</text>
<text x="299.5" y="285.8">PLANO PLANTA BAJA</text>
<text x="404.9" y="282">4</text>
<text x="240.7" y="290.8">1:150</text>
<text x="404.8" y="289.5">7</text>
</g>
<text font-size="2.8" x="57.8" y="272.5">RITI</text>
<g font-size="1.7">
<text x="32.6" y="269.6">PAU</text>
<text x="32.6" y="274">Registro secundario</text>
<text x="65.3" y="271.7">RITI</text>
<text x="32.4" y="278.8">RITS</text>
<text x="65.3" y="279.8">3 tubos 25mm2 (Canalización secundario - PAU)</text>
<text x="65.4" y="277.2">REGISTRO DE ENLACE</text>
<text x="32.2" y="285.3">Antena</text>
<text x="65.2" y="286.9">7 tubos 50mm2 (Canalización</text>
<text x="65.4" y="283.2">4 tubos 40mm2 (canalización de enlace con RITI)</text>
<text x="89.4" y="286.9">RITI con registros secundarios)</text>
</g>
<text font-size="1.6" x="26.2" y="278.9">RITS</text>
</svg>
